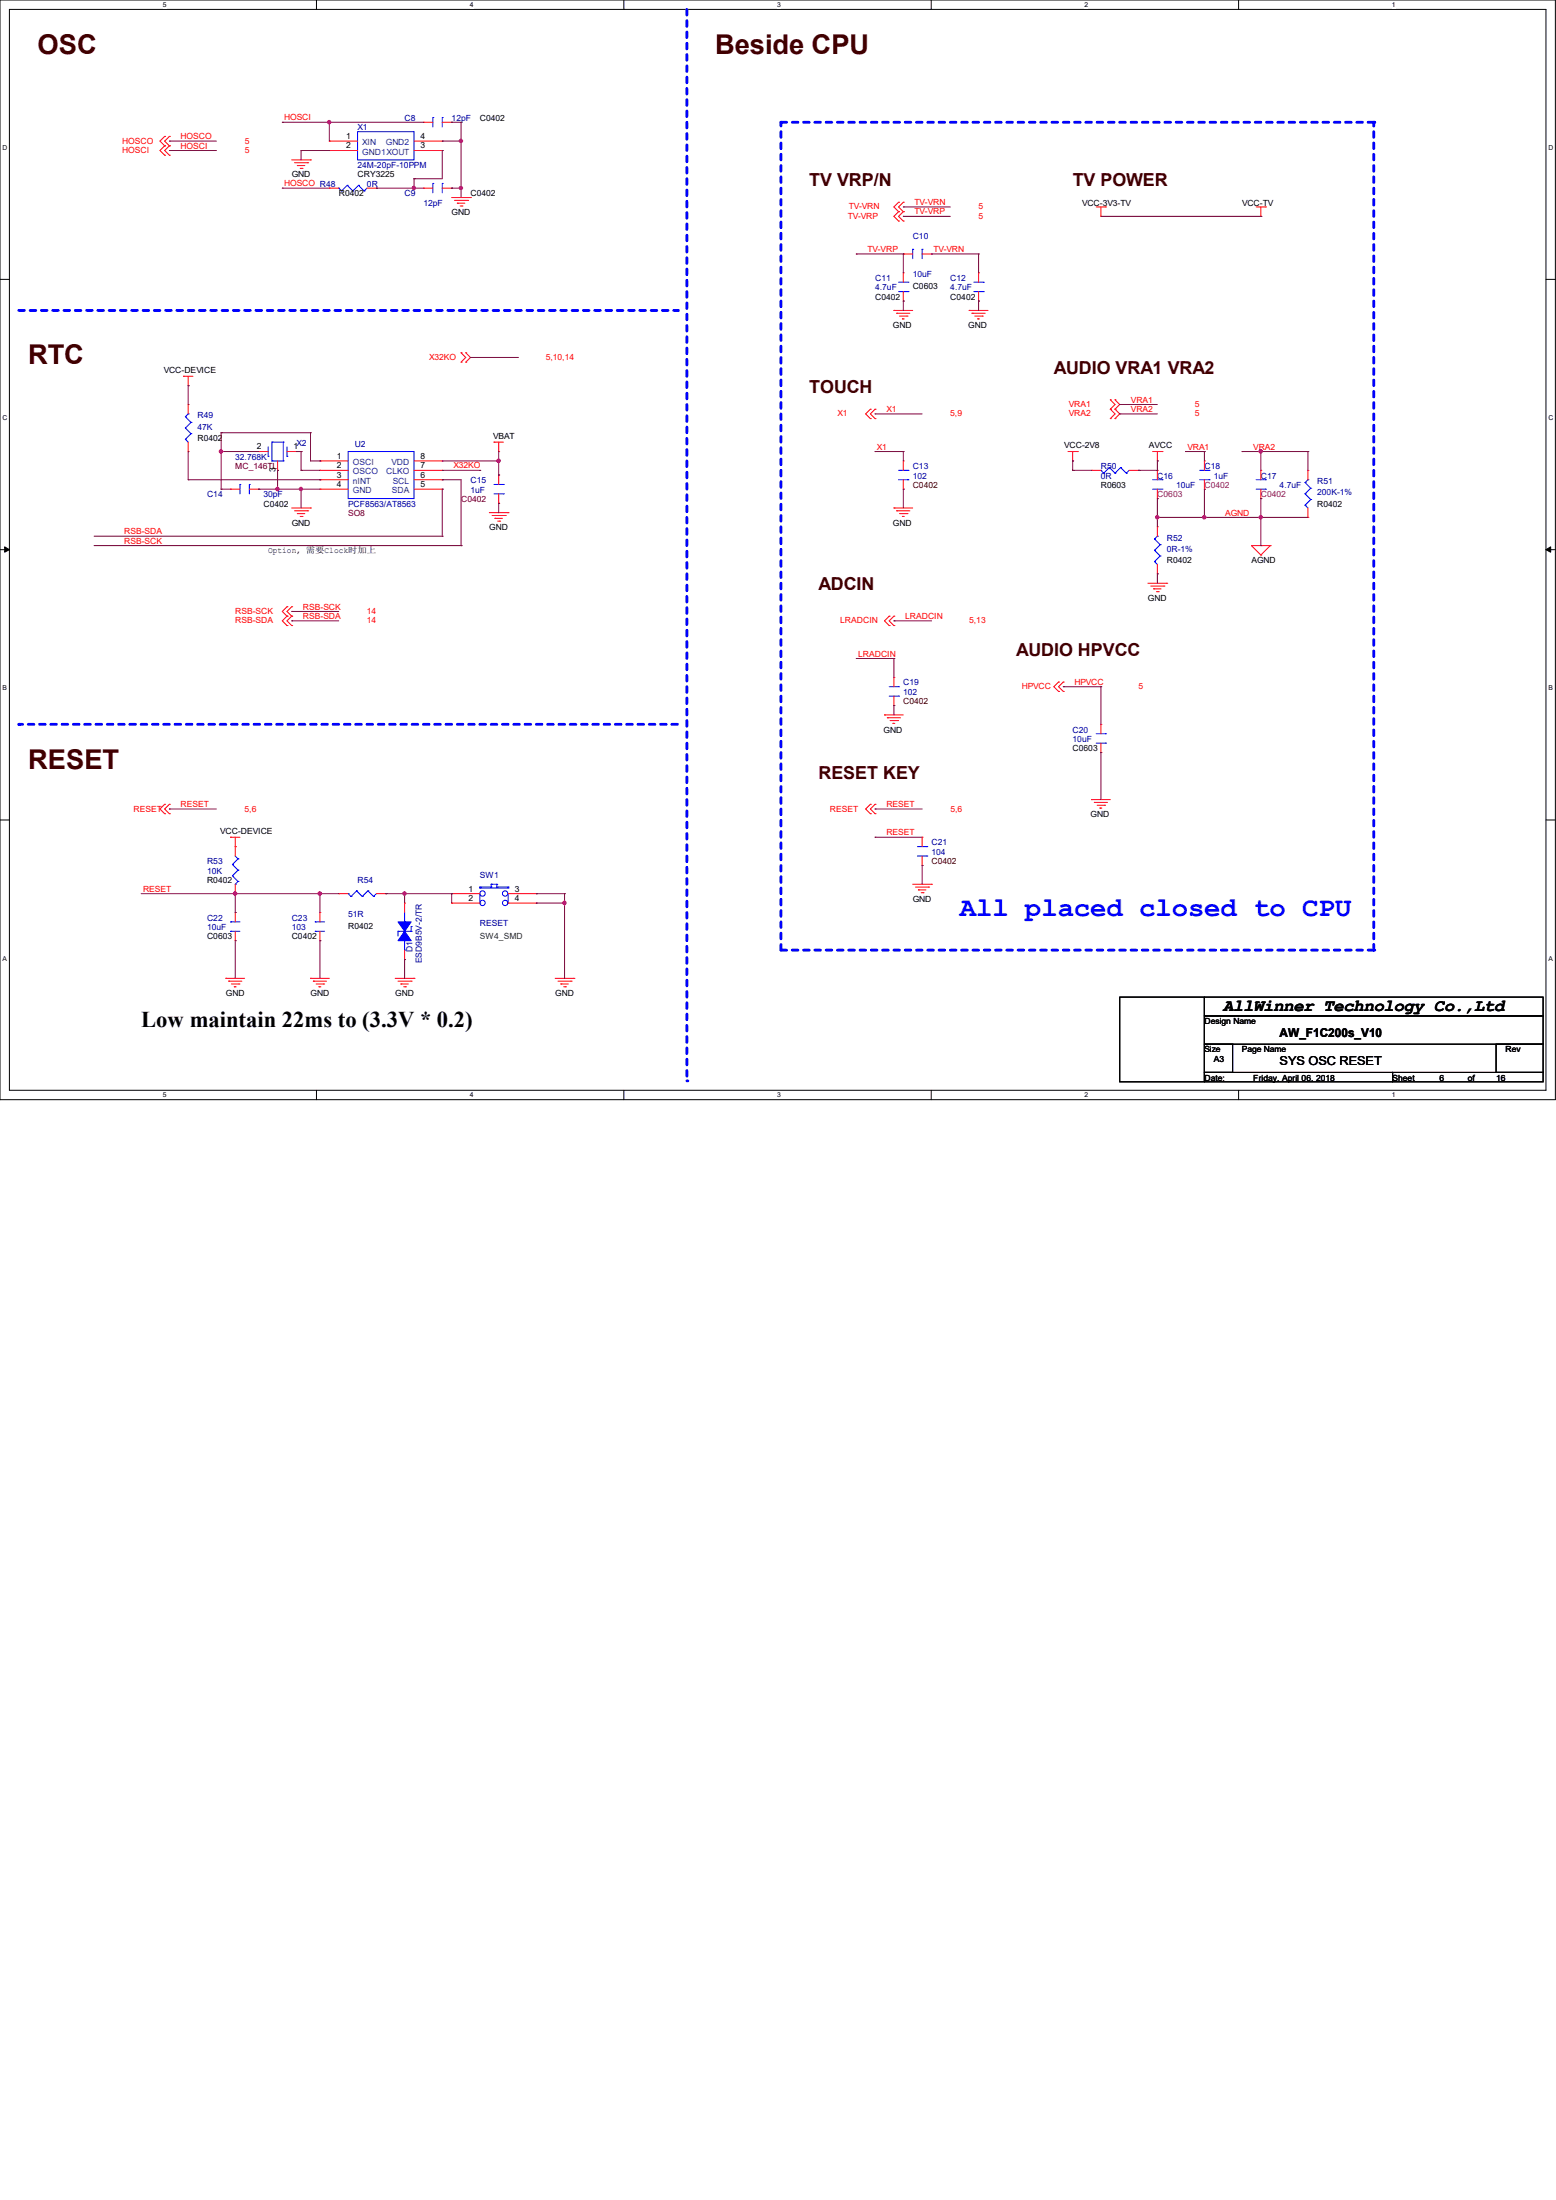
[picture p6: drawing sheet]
<svg xmlns="http://www.w3.org/2000/svg" width="210mm" height="297mm" viewBox="0 0 210 297" stroke-linecap="round" stroke-linejoin="round" font-family="sans-serif">
<path d="M0 0h209.9v148.5h-209.9zM1.3 1.3h207.4v145.9h-207.4z" fill="none" stroke="#000" stroke-width=".13"/>
<g fill="#fff">
<path d="M22 .1h.5v1h-.5z"/>
<path d="M22 147.3h.5v1h-.5z"/>
</g>
<path d="M42.7 0v1.3M42.7 147.2v1.3" fill="none" stroke="#000" stroke-width=".13"/>
<g fill="#fff">
<path d="M63.4 .1h.5v1h-.5z"/>
<path d="M63.4 147.3h.5v1h-.5z"/>
</g>
<path d="M84.2 0v1.3M84.2 147.2v1.3" fill="none" stroke="#000" stroke-width=".13"/>
<g fill="#fff">
<path d="M104.9 .1h.5v1h-.5z"/>
<path d="M104.9 147.3h.5v1h-.5z"/>
</g>
<path d="M125.7 0v1.3M125.7 147.2v1.3" fill="none" stroke="#000" stroke-width=".13"/>
<g fill="#fff">
<path d="M146.4 .1h.5v1h-.5z"/>
<path d="M146.4 147.3h.5v1h-.5z"/>
</g>
<path d="M167.2 0v1.3M167.2 147.2v1.3" fill="none" stroke="#000" stroke-width=".13"/>
<g fill="#fff">
<path d="M187.9 .1h.5v1h-.5z"/>
<path d="M187.9 147.3h.5v1h-.5z"/>
<path d="M.3 19.5h.7v1h-.7z"/>
<path d="M209 19.5h.6v1h-.6z"/>
<path d="M.3 55.9h.7v1h-.7z"/>
<path d="M209 55.9h.6v1h-.6z"/>
</g>
<path d="M0 37.7h1.3M208.7 37.7h1.2" fill="none" stroke="#000" stroke-width=".13"/>
<g fill="#fff">
<path d="M.3 92.4h.6v1h-.6z"/>
<path d="M209 92.4h.6v1h-.6z"/>
</g>
<path d="M0 74.2h1.3M208.7 74.2h1.2" fill="none" stroke="#000" stroke-width=".13"/>
<path d="M.6 73.8l.7 .4-.7 .3zM208.7 74.2l.6-.4v.7z" fill="#000" stroke="#000" stroke-width=".13"/>
<g fill="#fff">
<path d="M.3 128.9h.6v1h-.6z"/>
<path d="M209 128.9h.5v1h-.5z"/>
</g>
<path d="M0 110.7h1.3M208.7 110.7h1.2" fill="none" stroke="#000" stroke-width=".13"/>
<path d="M91.4 97.8h-88.9" fill="none" stroke="#00f" stroke-width=".38" stroke-dasharray=".8 .8"/>
<circle cx="2.5" cy="97.8" r=".19" fill="#00f" stroke-dasharray=".8 .8"/>
<path d="M2.5 41.9h88.9" fill="none" stroke="#00f" stroke-width=".38" stroke-dasharray=".8 .8"/>
<circle cx="91.4" cy="41.9" r=".19" fill="#00f" stroke-dasharray=".8 .8"/>
<path d="M92.7 1.3v144.6" fill="none" stroke="#00f" stroke-width=".38" stroke-dasharray=".8 .8"/>
<circle cx="92.7" cy="145.9" r=".19" fill="#00f" stroke-dasharray=".8 .8"/>
<path d="M105.4 16.5h80" fill="none" stroke="#00f" stroke-width=".38" stroke-dasharray=".8 .8"/>
<circle cx="185.4" cy="16.5" r=".19" fill="#00f" stroke-dasharray=".8 .8"/>
<path d="M105.4 128.3h80" fill="none" stroke="#00f" stroke-width=".38" stroke-dasharray=".8 .8"/>
<circle cx="185.4" cy="128.3" r=".19" fill="#00f" stroke-dasharray=".8 .8"/>
<path d="M105.4 128.3v-111.8" fill="none" stroke="#00f" stroke-width=".38" stroke-dasharray=".8 .8"/>
<circle cx="105.4" cy="16.5" r=".19" fill="#00f" stroke-dasharray=".8 .8"/>
<path d="M185.4 128.3v-111.8" fill="none" stroke="#00f" stroke-width=".38" stroke-dasharray=".8 .8"/>
<circle cx="185.4" cy="16.5" r=".19" fill="#00f" stroke-dasharray=".8 .8"/>
<g fill="none" stroke="#f00" stroke-width=".13">
<path d="M22.2 18.4h.1M22.2 19.7h.1M22.2 18.4l-.6 .6 .6 .7M22.2 19.7l-.6 .6 .6 .7M22.9 18.4h.1M22.9 19.7h.1M22.9 18.4l-.7 .6 .7 .7M22.9 19.7l-.7 .6 .7 .7M44.4 19h.1M44.4 19h3.9M55.9 19h3.8M57.1 16.5h.1"/>
<path d="M57.1 16.5h1.3M59.7 19h.1M59.7 16.5h1.3M61 16.5h.1M22.2 21h.1M22.9 21h.1M39.4 21.6h2.5M39.8 22h1.7M40.1 22.4h.1M40.1 22.4h1M40.5 22.7h.3M40.8 22.7h.1"/>
<path d="M41.5 22h.1M41.9 21.6h.1M44.4 20.3h.1M44.4 25.4h.1M44.4 25.4h1.3M44.4 20.3h3.9M49.5 25.4h1.3M50.8 25.4h.1M55.9 20.3h3.8M57.1 25.4h.1M57.1 25.4h1.3M59.7 20.3h.1"/>
<path d="M59.7 25.4h1.3M61 25.4h.1M61 26.7h2.5M61.3 27.1h1.8M61.7 27.4h.1M61.7 27.4h1M62.1 27.8h.3M62.4 27.8h.1M63.1 27.1h.1M63.5 26.7h.1M121.3 28.6h.1M121.3 27.3h.1"/>
<path d="M121.3 29.8h.1M121.3 27.3l-.7 .6 .7 .7M121.3 28.6l-.7 .6 .7 .6M121.9 28.6h.1M121.9 27.3h.1M121.9 29.8h.1M121.9 34.3h.1M121.9 36.8h.1M121.9 27.3l-.6 .6 .6 .7M121.9 28.6l-.6 .6 .6 .6M121.9 34.3h1.3M121.9 36.8v1.3"/>
<path d="M121.9 39.4v1.2M124.5 34.3h1.2M125.7 34.3h.1M132.1 36.8h.1M132.1 36.8v1.3M132.1 39.4v1.2M148 27.9h1.2M148.6 29.2h.1M148.6 27.9v1.3M149.2 27.9h.1M169.5 27.9h1.3M170.2 29.2h.1"/>
<path d="M170.2 27.9v1.3M170.8 27.9h.1M24.8 50.8h.1M24.8 50.8h1.2M25.4 52.1h.1M25.4 54.6h.1M25.4 50.8v1.3M25.4 54.6v1.3M25.4 59.7v1.3M62.2 47.6h.1M62.2 48.9h.1M62.2 47.6l.7 .7-.7 .6"/>
<path d="M62.9 48.9h.1M62.9 47.6h.1M62.9 47.6l.6 .7-.6 .6M66.7 59.7h.1M66.7 59.7h1.2M67.3 59.7v1.3M117.5 55.2h.1M117.5 56.5h.1M117.5 55.2l-.7 .7 .7 .6M118.1 55.2h.1M118.1 56.5h.1M118.1 55.2l-.6 .7 .6 .6"/>
<path d="M120.6 41.9h.1M120.6 41.9h2.6M121 42.3h.1M121 42.3h1.8M121.4 42.7h1M121.8 43.1h.1M121.8 43.1h.2M121.9 40.6h.1M122.4 42.7h.1M130.8 41.9h.1M130.8 41.9h2.5M131.2 42.3h.1"/>
<path d="M131.2 42.3h1.8M131.6 42.7h1M132 43.1h.1M132 43.1h.2M132.1 40.6h.1M132.6 42.7h.1M149.9 54h.1M149.9 55.2h.1M149.9 56.5h.1M149.9 54l.6 .6-.6 .6M149.9 55.2l.6 .7-.6 .6M150.5 55.2h.1"/>
<path d="M150.5 54h.1M150.5 56.5h.1M150.5 54l.6 .6-.6 .6M150.5 55.2l.6 .7-.6 .6M25.4 61h.1M31.1 66h.1M31.1 66h1.3M33.7 66h1.2M34.9 61h.1M34.9 66h.1M34.9 61h1.3M37.5 63.5h.1"/>
<path d="M37.5 62.2v1.3M38.7 61h1.3M39.4 68.6h2.5M39.8 69h1.7M40 61h.1M40.1 69.3h.1M40.1 69.3h1M40.5 69.7h.3M40.8 69.7h.1M41.5 69h.1M41.9 68.6h.1M43.2 62.2h.1"/>
<path d="M43.2 63.5h.1M43.2 64.8h.1M43.2 66h.1M43.2 66h3.8M43.2 63.5h3.8M43.2 62.2h3.8M43.2 64.8h3.8M55.9 66h3.8M55.9 63.5h3.8M55.9 62.2h3.8M55.9 64.8h3.8M59.7 66h.1"/>
<path d="M59.7 64.8h.1M59.7 63.5h.1M59.7 62.2h.1M66 69.2h2.6M66.4 69.6h1.8M66.8 70h.1M66.8 70h1M67.2 70.4h.2M67.3 61h.1M67.3 67.9h.1M67.3 64.1h.1M67.3 64.1v1.3"/>
<path d="M67.3 66.7v1.2M67.4 70.4h.1M68.2 69.6h.1M68.6 69.2h.1M120.6 68.6h.1M120.6 68.6h2.6M121 69h.1M121 69h1.8M121.4 69.3h1M121.8 69.7h.1M121.8 69.7h.2M121.9 66h.1"/>
<path d="M121.9 62.2h.1M121.9 62.2v1.3M121.9 64.8v1.2M122.4 69.3h.1M144.1 61h1.3M144.8 62.2h.1M144.8 61v1.2M145.4 61h.1M147.3 63.5h.1M147.3 63.5h1.3M152.4 63.5h1.3M153.7 63.5h.1"/>
<path d="M154.9 78.7h2.6M155.3 79.1h1.8M155.6 61h1.2M155.7 79.5h.1M155.7 79.5h1M156.1 79.9h.2M156.2 62.2h.1M156.2 77.5h.1M156.2 71.1h.1M156.2 67.3h.1M156.2 63.5h.1M156.2 61v1.2"/>
<path d="M156.2 63.5v1.3M156.2 66v1.3M156.2 71.1v1.3M156.2 76.2v1.3M156.3 79.9h.1M156.8 61h.1M157.1 79.1h.1M157.5 78.7h.1M162.6 66h.1M162.6 62.2h.1M162.6 62.2v1.3M162.6 64.8v1.2"/>
<path d="M168.9 73.7h.1M168.9 73.7h2.5M168.9 73.7l1.3 1.2M170.2 74.9h.1M170.2 67.3h.1M170.2 63.5h.1M170.2 63.5v1.3M170.2 66v1.3M171.4 73.7h.1M171.4 73.7l-1.2 1.2M176.5 69.8h.1M176.5 63.5h.1"/>
<path d="M176.5 63.5v1.3M176.5 68.6v1.2M38.7 81.9h.1M38.7 83.2h.1M38.7 84.5h.1M38.7 81.9l-.6 .6 .6 .7M38.7 83.2l-.6 .6 .6 .7M39.4 81.9h.1M39.4 83.2h.1M39.4 84.5h.1M39.4 81.9l-.7 .6 .7 .7M39.4 83.2l-.7 .6 .7 .7"/>
<path d="M119.4 96.5h.1M119.4 96.5h2.5M119.8 96.9h.1M119.8 96.9h1.7M120 84.5h.1M120 83.2h.1M120 83.2l-.6 .6 .6 .7M120.1 97.3h1.1M120.5 97.7h.1M120.5 97.7h.3M120.6 84.5h.1M120.6 83.2h.1"/>
<path d="M120.6 95.2h.1M120.6 91.4h.1M120.6 83.2l-.6 .6 .6 .7M120.6 91.4v1.3M120.6 94v1.2M121.2 97.3h.1M142.9 93.3h.1M142.9 92.1h.1M142.9 92.1l-.7 .6 .7 .6M143.5 93.3h.1M143.5 92.1h.1M143.5 92.1l-.6 .6 .6 .6"/>
<path d="M148.6 97.8h.1M148.6 97.8v1.3M22.2 109.9h.1M22.2 108.6h.1M22.2 108.6l-.6 .6 .6 .7M22.9 109.9h.1M22.9 108.6h.1M22.9 108.6l-.7 .6 .7 .7M31.1 113h.1M31.1 113h1.3M31.7 114.3h.1M31.7 113v2.6"/>
<path d="M31.7 119.4v1.2M117.5 109.9h.1M117.5 108.6h.1M117.5 108.6l-.7 .6 .7 .7M118.1 109.9h.1M118.1 108.6h.1M118.1 108.6l-.6 .6 .6 .7M123.2 119.4h2.5M123.6 119.8h1.7M124.5 116.8h.1M124.5 113h.1M124.5 113v1.3"/>
<path d="M124.5 115.6v1.2M125.3 119.8h.1M125.7 119.4h.1M147.3 107.9h.1M147.3 107.9h2.6M147.7 108.3h.1M147.7 108.3h1.8M148.1 108.7h1M148.5 109.1h.1M148.5 109.1h.2M148.6 101.6h.1M148.6 100.3v1.3"/>
<path d="M149.1 108.7h.1M30.5 132.1h.1M30.5 132.1h2.5M30.9 132.5h.1M30.9 132.5h1.7M31.2 132.8h1.1M31.6 133.2h.1M31.6 133.2h.3M31.7 127h.1M31.7 123.2h.1M31.7 120.6h.1M31.7 123.2v1.3"/>
<path d="M31.7 125.7v1.3M32.3 132.8h.1M41.9 132.1h.1M41.9 132.1h2.5M42.3 132.5h.1M42.3 132.5h1.8M42.7 132.8h1M43.1 133.2h.1M43.1 133.2h.2M43.2 127h.1M43.2 123.2h.1M43.2 123.2v1.3"/>
<path d="M43.2 125.7v1.3M43.7 132.8h.1M45.7 120.6h.1M45.7 120.6h1.3M50.8 120.6h1.3M52.1 120.6h.1M53.3 132.1h2.6M53.7 132.5h1.8M54.1 132.8h.1M54.1 132.8h1M54.5 133.2h.2M54.6 121.9h.1"/>
<path d="M54.6 129.5h.1M54.6 121.9v1.3M54.6 128.3v1.2M54.7 133.2h.1M55.5 132.5h.1M55.9 132.1h.1M61 120.6h.1M61 121.9h.1M61 120.6h3.8M61 121.9h3.8M68.6 120.6h3.8M68.6 121.9h3.8"/>
<path d="M72.4 120.6h.1M72.4 121.9h.1M74.9 132.1h2.6M75.3 132.5h1.8M75.7 132.8h.1M75.7 132.8h1M76.1 133.2h.2M76.3 133.2h.1M77.1 132.5h.1M77.5 132.1h.1M124 120.1h.1M124 120.1h1"/>
<path d="M124.3 120.5h.3M124.6 120.5h.1"/>
</g>
<path d="M151.1 134.6h11.5v11.4h-11.5zM162.6 134.6h45.7v2.6h-45.7zM162.6 137.2h45.7v3.8h-45.7zM162.6 141h3.8v3.8h-3.8zM162.6 144.8h25.4v1.2h-25.4zM188 144.8h20.3v1.2h-20.3zM201.9 141h6.4v3.8h-6.4z" fill="none" stroke="#000" stroke-width=".13"/>
<g fill="none" stroke="#00f" stroke-width=".13">
<path d="M48.3 17.8h7.6v3.8h-7.6zM58.4 15.9h.1M58.4 15.9v1.2M59.7 15.9h.1M59.7 15.9v1.2M45.7 25.4h.1M45.7 25.4l.4 .4M46.1 25.8h.1M46.9 25h.1M46.9 25l.7 .8M46.9 25l-.8 .8M47.6 25.8h.1"/>
<path d="M48.4 25h.1M48.4 25l.7 .8M48.4 25l-.8 .8M49.1 25.8h.1M49.5 25.4l-.4 .4M58.4 24.8h.1M58.4 24.8v1.2M59.7 24.8h.1M59.7 24.8v1.2M121.3 39.4h1.3M121.3 38.1h1.3M122.6 39.4h.1"/>
<path d="M122.6 38.1h.1M123.2 33.7h.1M123.2 33.7v1.2M124.5 33.7h.1M124.5 33.7v1.2M131.4 39.4h1.3M131.4 38.1h1.3M132.7 39.4h.1M132.7 38.1h.1M25 59.3h.1M25 57.8h.1M25 56.3h.1"/>
<path d="M25 59.3l.4 .4M25 57.8l.8 .7M25 56.3l.8 .7M25.4 55.9h.1M25.4 55.9l-.4 .4M25.8 58.5h.1M25.8 57h.1M25.8 58.5l-.8 .8M25.8 57l-.8 .8M36.7 59.7h.1M36.7 59.7v2.5M36.7 59.7h1.5"/>
<path d="M38.2 59.7h.1M38.2 59.7v2.5M32.4 65.4h.1M32.4 65.4v1.3M33.7 65.4h.1M33.7 65.4v1.3M36.2 61.6h.1M36.2 60.3v1.3M36.7 62.2h.1M36.7 62.2h1.5M38.2 62.2h.1M38.7 61.6h.1"/>
<path d="M38.7 60.3v1.3M47 61h8.9v6.3h-8.9zM66.7 66.7h1.2M66.7 65.4h1.2M67.9 66.7h.1M67.9 65.4h.1M121.3 64.8h1.3M121.3 63.5h1.3M122.6 64.8h.1M122.6 63.5h.1M148.6 63.5h.1M148.6 63.5l.4 .4"/>
<path d="M149 63.9h.1M149.7 63.1h.1M149.7 63.1l.8 .8M149.7 63.1l-.7 .8M150.5 63.9h.1M151.3 63.1h.1M151.3 63.1l.7 .8M151.3 63.1l-.8 .8M152 63.9h.1M152.4 63.5l-.4 .4M155.6 66h1.2M155.6 64.8h1.2"/>
<path d="M155.8 75.8h.1M155.8 74.3h.1M155.8 72.8h.1M155.8 75.8l.4 .4M155.8 74.3l.8 .8M155.8 72.8l.8 .7M156.2 72.4h.1M156.2 72.4l-.4 .4M156.6 75.1h.1M156.6 73.5h.1M156.6 75.1l-.8 .7M156.6 73.5l-.8 .8"/>
<path d="M156.8 66h.1M156.8 64.8h.1M161.9 64.8h1.3M161.9 63.5h1.3M163.2 64.8h.1M163.2 63.5h.1M169.5 66h1.3M169.5 64.8h1.3M170.8 66h.1M170.8 64.8h.1M176.1 68.2h.1M176.1 66.7h.1"/>
<path d="M176.1 65.2h.1M176.1 68.2l.4 .4M176.1 66.7l.8 .7M176.1 65.2l.8 .7M176.5 64.8h.1M176.5 64.8l-.4 .4M176.9 67.4h.1M176.9 65.9h.1M176.9 67.4l-.8 .8M176.9 65.9l-.8 .8M120 94h1.3M120 92.7h1.3"/>
<path d="M121.3 94h.1M121.3 92.7h.1M148 99.1h1.2M149.2 99.1h.1M31.4 116.7h.1M31.4 118.2h.1M31.4 116.7l.7 .8M31.4 118.2l.7 .8M31.7 119.4h.1M31.7 115.6l.4 .4M32.1 116h.1M32.1 117.5h.1"/>
<path d="M32.1 119h.1M32.1 116l-.7 .7M32.1 117.5l-.7 .7M32.1 119l-.4 .4M64.8 119.8h.1M64.8 119.9h.1M64.8 119.9h3.8M64.8 119.8h1.5M64.8 119.8v.1M66.3 119.4h.1M66.3 119.8h.1M66.3 119.4h.8"/>
<path d="M66.3 119.4v.4M67.1 119.8h.1M67.1 119.4h.1M67.1 119.8h1.5M67.1 119.4v.4M68.6 119.9h.1M68.6 119.8h.1M68.6 119.8v.1M123.8 115.6h1.3M123.8 114.3h1.3M125.1 115.6h.1M125.1 114.3h.1"/>
<path d="M148 100.3h1.2M149.2 100.3h.1M31.1 125.7h.1M31.1 124.5h.1M31.1 125.7h1.3M31.1 124.5h1.3M42.5 125.7h.1M42.5 124.5h.1M42.5 125.7h1.3M42.5 124.5h1.3M47 120.6h.1M47 120.6l.4 .4"/>
<path d="M47.4 121h.1M48.1 120.3h.1M48.1 120.3l.8 .7M48.1 120.3l-.7 .7M48.9 121h.1M49.7 120.3h.1M49.7 120.3l.7 .7M49.7 120.3l-.8 .7M50.4 121h.1M50.8 120.6l-.4 .4M53.7 125.7h.1M53.7 125.7h1.8"/>
<path d="M53.7 125.7v.7M54.6 124.5h.1M54.6 128.3h.1M54.6 123.2v1.3M54.6 127v1.3M55.5 125.7h.1M55.5 125.1h.1M55.5 125.1v.6M64.8 121.9h.1M64.8 120.6v1.3M68.6 121.9h.1M68.6 120.6v1.3"/>
<circle cx="65.1" cy="121.9" r=".36"/>
<circle cx="65.1" cy="120.6" r=".36"/>
<circle cx="68.2" cy="121.9" r=".36"/>
<circle cx="68.2" cy="120.6" r=".36"/>
</g>
<g fill="#00f" stroke="#00f" stroke-width=".13">
<path d="M53.7 124.5h1.8l-.9 1.2z" fill-rule="evenodd"/>
<path d="M54.6 125.7l.9 1.3h-1.8z" fill-rule="evenodd"/>
</g>
<g fill="none" stroke="#800040" stroke-width=".13">
<path d="M22.9 19h.1M22.9 19h6.3M38.1 16.5h.1M38.1 16.5h19M44.4 16.5h.1M44.4 16.5v2.5M59.7 19h.1M59.7 19h2.5M61 16.5h.1M61 16.5h1.2M62.2 19h.1M62.2 16.5h.1"/>
<path d="M62.2 16.5v10.2M22.9 20.3h.1M22.9 20.3h6.3M38.1 25.4h.1M38.1 25.4h6.3M40.6 20.3h.1M40.6 20.3v1.3M40.6 20.3h3.8M50.8 25.4h.1M50.8 25.4h6.3M55.9 24.1h.1M55.9 25.4h.1"/>
<path d="M55.9 24.1v1.3M59.7 20.3h.1M59.7 20.3v3.8h-3.8M61 25.4h.1M61 25.4h1.2M62.2 25.4h.1M115.6 34.3h.1M115.6 34.3h6.3M121.9 34.3h.1M121.9 27.9h.1M121.9 29.2h.1M121.9 34.3v2.5"/>
<path d="M121.9 27.9h6.4M121.9 29.2h6.4M125.7 34.3h.1M125.7 34.3h6.4M132.1 34.3h.1M132.1 34.3v2.5M148.6 29.2h21.6M170.2 29.2h.1M25.4 52.1h.1M25.4 52.1v2.5M29.8 58.4h.1M29.8 58.4v7.6"/>
<path d="M29.8 58.4h12.1M41.9 58.4h.1M41.9 58.4v3.8h1.3M63.5 48.3h6.3M69.8 48.3h.1M118.1 55.9h.1M118.1 55.9h6.4M121.9 40.6h.1M121.9 40.6v1.3M132.1 40.6h.1M132.1 40.6v1.3M151.1 54.6h.1"/>
<path d="M151.1 55.9h.1M151.1 55.9h5.1M151.1 54.6h5.1M12.7 72.4h47M12.7 73.7h49.5M25.4 64.8h.1M25.4 64.8h17.8M25.4 61v3.8M29.8 61h.1M29.8 66h.1M29.8 61h5.1M29.8 66h1.3"/>
<path d="M34.9 66h.1M34.9 66h8.3M37.5 63.5h.1M37.5 63.5v2.5M40 61h.6M40.6 66h.1M40.6 63.5h.1M40.6 61h.1M40.6 61v2.5M40.6 66v2.6M40.6 63.5h2.6M43.2 62.2h.1"/>
<path d="M43.2 64.8h.1M59.7 66h.1M59.7 72.4h.1M59.7 64.8h.1M59.7 64.8h2.5v8.9M59.7 66v6.4M59.7 63.5h5.1M59.7 62.2h7.6M62.2 73.7h.1M64.8 63.5h.1M67.3 62.2h.1M67.3 67.9h.1"/>
<path d="M67.3 64.1h.1M67.3 61v3.1M67.3 67.9v1.3M118.1 61h.1M118.1 61h3.8M121.9 61h.1M121.9 66h.1M121.9 61v1.2M121.9 66v2.6M144.8 63.5h.1M144.8 62.2h.1M144.8 63.5h2.5"/>
<path d="M144.8 62.2v1.3M153.7 63.5h.1M156.2 69.8h.1M156.2 77.5h.1M156.2 67.3h.1M156.2 62.2h.1M156.2 62.2v1.3h-2.5M156.2 69.8h20.3M156.2 67.3v3.8M156.2 77.5v1.2M160 61h.1M160 61h2.6"/>
<path d="M162.6 66h.1M162.6 61h.1M162.6 69.8h.1M162.6 61v1.2M162.6 66v3.8M167.6 61h.1M167.6 61h8.9M170.2 61h.1M170.2 67.3h.1M170.2 69.8h.1M170.2 73.7h.1M170.2 61v2.5"/>
<path d="M170.2 67.3v6.4M176.5 61h.1M176.5 61v2.5M39.4 83.8h.1M39.4 82.5h.1M39.4 83.8h6.3M39.4 82.5h6.3M115.6 88.9h.1M115.6 88.9h5M120.6 88.9h.1M120.6 83.8h.1M120.6 95.2h.1"/>
<path d="M120.6 88.9v2.5M120.6 95.2v1.3M120.6 83.8h5.1M143.5 92.7h.1M143.5 92.7h5.1M148.6 92.7h.1M148.6 92.7v5.1M22.9 109.2h.1M22.9 109.2h6.3M118.1 109.2h.1M118.1 113h.1M118.1 109.2h6.4"/>
<path d="M118.1 113h6.4M124.5 116.8h.1M124.5 116.8v2.6M148.6 101.6h.1M148.6 101.6v6.3M19 120.6h26.7M31.7 120.6h.1M31.7 123.2h.1M31.7 127h.1M31.7 120.6v2.6M31.7 127v5.1M43.2 127h.1"/>
<path d="M43.2 120.6h.1M43.2 120.6v2.6M43.2 127v5.1M52.1 120.6h.1M52.1 120.6h8.9M54.6 120.6h.1M54.6 129.5h.1M54.6 120.6v1.3M54.6 129.5v2.6M61 120.6h.1M61 120.6v1.3M72.4 120.6h.1"/>
<path d="M72.4 121.9h.1M72.4 120.6h3.8M72.4 121.9h3.8M76.2 120.6h.1M76.2 121.9h.1M76.2 120.6v11.5"/>
</g>
<g fill="#f0f" stroke="#f0f" stroke-width=".13">
<circle cx="55.9" cy="25.4" r=".23"/>
<circle cx="44.4" cy="16.5" r=".23"/>
<circle cx="62.2" cy="25.4" r=".23"/>
<circle cx="62.2" cy="19" r=".23"/>
<circle cx="76.2" cy="121.9" r=".23"/>
<circle cx="29.8" cy="60.9" r=".23"/>
<circle cx="37.4" cy="66" r=".23"/>
<circle cx="40.6" cy="66" r=".23"/>
<circle cx="31.7" cy="120.6" r=".23"/>
<circle cx="43.2" cy="120.6" r=".23"/>
<circle cx="54.6" cy="120.6" r=".23"/>
<circle cx="67.3" cy="62.2" r=".23"/>
<circle cx="162.5" cy="69.8" r=".23"/>
<circle cx="156.2" cy="69.8" r=".23"/>
<circle cx="170.2" cy="60.9" r=".23"/>
<circle cx="170.2" cy="69.8" r=".23"/>
</g>
<g font-size="3.7" fill="#400000">
<text x="5.1" y="7.2">OSC</text>
<text x="96.5" y="7.2">Beside CPU</text>
<text x="3.8" y="49.1">RTC</text>
<text x="3.8" y="103.8">RESET</text>
</g>
<text font-size="3.7" fill="#00f" x="129.5" y="123.7">All placed closed to CPU</text>
<text font-size="3" x="19" y="138.6">Low maintain 22ms to (3.3V * 0.2)</text>
<g font-size="2.4" fill="#400000">
<text x="109.2" y="25.1">TV VRP/N</text>
<text x="144.8" y="25.1">TV POWER</text>
<text x="109.2" y="53">TOUCH</text>
<text x="142.2" y="50.5">AUDIO VRA1 VRA2</text>
<text x="110.5" y="79.7">ADCIN</text>
<text x="137.2" y="88.6">AUDIO HPVCC</text>
<text x="110.5" y="105.1">RESET KEY</text>
</g>
<text font-size="2.3" x="165.1" y="136.5">AllWinner Technology Co.,Ltd</text>
<g font-size="1.7">
<text x="172.7" y="143.7">SYS OSC RESET</text>
<text x="172.7" y="140">AW_F1C200s_V10</text>
</g>
<g font-size="1.1" fill="#f00">
<text x="38.4" y="16.3">HOSCI</text>
<text x="16.5" y="19.4">HOSCO</text>
<text x="16.5" y="20.7">HOSCI</text>
<text x="24.4" y="18.8">HOSCO</text>
<text x="24.4" y="20.1">HOSCI</text>
<text x="33" y="19.4">5</text>
<text x="33" y="20.7">5</text>
<text x="38.4" y="25.1">HOSCO R48</text>
<text x="114.4" y="29.5">TV-VRP</text>
<text x="114.6" y="28.3">TV-VRN</text>
<text x="123.4" y="27.7">TV-VRN</text>
<text x="123.4" y="29">TV-VRP</text>
<text x="132.1" y="29.5">5</text>
<text x="132.1" y="28.3">5</text>
<text x="117.1" y="34">TV-VRP</text>
<text x="126" y="34">TV-VRN</text>
<text x="57.9" y="48.6">X32KO</text>
<text x="73.7" y="48.6">5,10,14</text>
<text x="113" y="56.2">X1</text>
<text x="119.6" y="55.6">X1</text>
<text x="128.3" y="56.2">5,9</text>
<text x="144.3" y="55">VRA1</text>
<text x="144.3" y="56.2">VRA2</text>
<text x="152.7" y="54.4">VRA1</text>
<text x="152.7" y="55.6">VRA2</text>
<text x="161.3" y="55">5</text>
<text x="161.3" y="56.2">5</text>
<text x="61.2" y="63.2">X32KO</text>
<text x="118.4" y="60.7">X1</text>
<text x="160.3" y="60.7">VRA1</text>
<text x="169.2" y="60.7">VRA2</text>
<text x="165.3" y="69.6">AGND</text>
<text x="16.8" y="72.1">RSB-SDA</text>
<text x="16.8" y="73.4">RSB-SCK</text>
<text x="31.7" y="82.9">RSB-SCK</text>
<text x="40.9" y="83.6">RSB-SDA</text>
<text x="40.9" y="82.3">RSB-SCK</text>
<text x="49.5" y="82.9">14</text>
<text x="122.2" y="83.6">LRADCIN</text>
<text x="31.7" y="84.2">RSB-SDA</text>
<text x="49.5" y="84.2">14</text>
<text x="113.4" y="84.2">LRADCIN</text>
<text x="115.8" y="88.6">LRADCIN</text>
<text x="130.8" y="84.2">5,13</text>
<text x="137.9" y="93.1">HPVCC</text>
<text x="145" y="92.5">HPVCC</text>
<text x="153.7" y="93.1">5</text>
<text x="18" y="109.6">RESET</text>
<text x="24.4" y="109">RESET</text>
<text x="33" y="109.6">5,6</text>
<text x="112" y="109.6">RESET</text>
<text x="119.6" y="109">RESET</text>
<text x="119.6" y="112.8">RESET</text>
<text x="128.3" y="109.6">5,6</text>
<text x="19.3" y="120.4">RESET</text>
</g>
<g font-size="1.1" fill="#000080">
<text x="48.3" y="17.6">X1</text>
<text x="54.6" y="16.3">C8</text>
<text x="61" y="16.3">12pF</text>
<text x="48.3" y="22.7">24M-20pF-10PPM</text>
<text x="49.5" y="25.2">0R</text>
<text x="54.6" y="26.5">C9</text>
<text x="57.1" y="27.8">12pF</text>
<text x="123.2" y="32.2">C10</text>
<text x="118.1" y="37.9">C11</text>
<text x="118.1" y="39.2">4.7uF</text>
<text x="123.2" y="37.4">10uF</text>
<text x="128.3" y="37.9">C12</text>
<text x="128.3" y="39.2">4.7uF</text>
<text x="26.7" y="56.5">R49</text>
<text x="26.7" y="58">47K</text>
<text x="31.7" y="62.1">32.768K</text>
<text x="40" y="60.2">X2</text>
<text x="47.9" y="60.3">U2</text>
<text x="63.5" y="65.2">C15</text>
<text x="123.2" y="63.3">C13</text>
<text x="123.2" y="64.6">102</text>
<text x="148.6" y="63.3">R50</text>
<text x="148.6" y="64.6">0R</text>
<text x="156.2" y="64.6">C16</text>
<text x="158.7" y="65.9">10uF</text>
<text x="162.6" y="63.3">C18</text>
<text x="163.8" y="64.6">1uF</text>
<text x="170.2" y="64.6">C17</text>
<text x="172.7" y="65.9">4.7uF</text>
<text x="177.8" y="65.4">R51</text>
<text x="27.9" y="67.1">C14</text>
<text x="35.6" y="67.1">30pF</text>
<text x="47" y="68.4">PCF8563/AT8563</text>
<text x="63.5" y="66.5">1uF</text>
<text x="177.8" y="66.9">200K-1%</text>
<text x="157.5" y="73">R52</text>
<text x="157.5" y="74.5">0R-1%</text>
<text x="121.9" y="92.5">C19</text>
<text x="121.9" y="93.8">102</text>
<text x="144.8" y="98.9">C20</text>
<text x="144.8" y="100.2">10uF</text>
<text x="27.9" y="116.7">R53</text>
<text x="27.9" y="117.9">10K</text>
<text x="48.3" y="119.2">R54</text>
<text x="64.8" y="118.6">SW1</text>
<text x="125.7" y="114.1">C21</text>
<text x="125.7" y="115.4">104</text>
<text x="27.9" y="124.3">C22</text>
<text x="27.9" y="125.6">10uF</text>
<text x="39.4" y="124.3">C23</text>
<text x="39.4" y="125.6">103</text>
<text x="47" y="123.8">51R</text>
<text x="64.8" y="125.1">RESET</text>
<text x="55.7" y="128.5" transform="rotate(-90 55.7 128.5)">D1</text>
<text x="56.9" y="130" transform="rotate(-90 56.9 130)">ESD9B5V-2/TR</text>
</g>
<g font-size="1.1">
<text x="64.8" y="16.3">C0402</text>
<text x="39.4" y="24">GND</text>
<text x="46.7" y="18.8">1</text>
<text x="46.7" y="20">2</text>
<text x="48.3" y="24">CRY3225</text>
<text x="56.8" y="20">3</text>
<text x="56.8" y="18.8">4</text>
<text x="45.7" y="26.5">R0402</text>
<text x="61" y="29">GND</text>
<text x="63.5" y="26.5">C0402</text>
<text x="146" y="27.8">VCC-3V3-TV</text>
<text x="167.6" y="27.8">VCC-TV</text>
<text x="118.1" y="40.5">C0402</text>
<text x="123.2" y="39.1">C0603</text>
<text x="128.3" y="40.5">C0402</text>
<text x="120.5" y="44.3">GND</text>
<text x="130.7" y="44.3">GND</text>
<text x="22.1" y="50.4">VCC-DEVICE</text>
<text x="26.7" y="59.5">R0402</text>
<text x="66.5" y="59.3">VBAT</text>
<text x="34.7" y="60.7">2</text>
<text x="37.2" y="63.8" transform="rotate(-90 37.2 63.8)">3</text>
<text x="39.6" y="60.7">1</text>
<text x="45.5" y="61.9">1</text>
<text x="45.5" y="63.2">2</text>
<text x="45.5" y="64.5">3</text>
<text x="45.5" y="65.7">4</text>
<text x="56.8" y="65.7">5</text>
<text x="56.8" y="64.5">6</text>
<text x="56.8" y="63.2">7</text>
<text x="56.8" y="61.9">8</text>
<text x="143.6" y="60.5">VCC-2V8</text>
<text x="148.6" y="65.9">R0603</text>
<text x="155.1" y="60.5">AVCC</text>
<text x="35.6" y="68.4">C0402</text>
<text x="39.4" y="71">GND</text>
<text x="66" y="71.6">GND</text>
<text x="120.5" y="71">GND</text>
<text x="177.8" y="68.4">R0402</text>
<text x="36.2" y="74.6">Option, 需要Clock时加上</text>
<text x="157.5" y="76">R0402</text>
<text x="168.9" y="76">AGND</text>
<text x="154.9" y="81.1">GND</text>
<text x="119.2" y="98.9">GND</text>
<text x="144.8" y="101.4">C0603</text>
<text x="29.7" y="112.6">VCC-DEVICE</text>
<text x="147.2" y="110.3">GND</text>
<text x="27.9" y="119.2">R0402</text>
<text x="47" y="125.4">R0402</text>
<text x="63.2" y="120.4">1</text>
<text x="63.2" y="121.6">2</text>
<text x="69.5" y="120.4">3</text>
<text x="69.5" y="121.6">4</text>
<text x="123.2" y="121.8">GND</text>
<text x="27.9" y="126.8">C0603</text>
<text x="39.4" y="126.8">C0402</text>
<text x="30.5" y="134.5">GND</text>
<text x="41.9" y="134.5">GND</text>
<text x="53.3" y="134.5">GND</text>
<text x="74.9" y="134.5">GND</text>
<text x="162.6" y="138.3">Design Name</text>
<text x="162.6" y="142.1">Size</text>
<text x="163.8" y="143.3">A3</text>
<text x="167.6" y="142.1">Page Name</text>
<text x="203.2" y="142.1">Rev</text>
<text x="162.6" y="145.9">Date:</text>
<text x="169.2" y="145.9">Friday, April 06, 2018</text>
<text x="188" y="145.9">Sheet</text>
<text x="194.3" y="145.9">6</text>
<text x="198.1" y="145.9">of</text>
<text x="201.9" y="145.9">16</text>
</g>
<g font-size="1.1" fill="#004080">
<text x="48.9" y="19.6">XIN</text>
<text x="48.9" y="20.9">GND1XOUT</text>
<text x="52.1" y="19.6">GND2</text>
<text x="47.6" y="62.8">OSCI</text>
<text x="47.6" y="64.1">OSCO</text>
<text x="47.6" y="65.3">nINT</text>
<text x="52.1" y="64.1">CLKO</text>
<text x="52.8" y="62.8">VDD</text>
<text x="53" y="65.3">SCL</text>
<text x="47.6" y="66.6">GND</text>
<text x="52.9" y="66.6">SDA</text>
</g>
<g font-size="1.1" fill="#800000">
<text x="31.7" y="63.3">MC_146TL</text>
<text x="47" y="69.7">SO8</text>
<text x="62.2" y="67.8">C0402</text>
</g>
<g font-size="1.1" fill="#400000">
<text x="123.2" y="65.9">C0402</text>
<text x="121.9" y="95.1">C0402</text>
<text x="125.7" y="116.7">C0402</text>
</g>
<g font-size="1.1" fill="#800080">
<text x="162.6" y="65.9">C0402</text>
<text x="156.2" y="67.1">C0603</text>
<text x="170.2" y="67.1">C0402</text>
</g>
<text font-size="1.1" fill="#008000" x="64.8" y="126.7">SW4_SMD</text>
<g font-size=".9">
<text x="22" y=".9">5</text>
<text x="63.4" y=".9">4</text>
<text x="104.9" y=".9">3</text>
<text x="146.4" y=".9">2</text>
<text x="187.9" y=".9">1</text>
<text x=".3" y="20.3">D</text>
<text x="209" y="20.3">D</text>
<text x=".3" y="56.7">C</text>
<text x="209" y="56.7">C</text>
<text x=".3" y="93.2">B</text>
<text x="209" y="93.2">B</text>
<text x=".3" y="129.7">A</text>
<text x="209" y="129.7">A</text>
<text x="22" y="148.1">5</text>
<text x="63.4" y="148.1">4</text>
<text x="104.9" y="148.1">3</text>
<text x="146.4" y="148.1">2</text>
<text x="187.9" y="148.1">1</text>
</g>
</svg>
